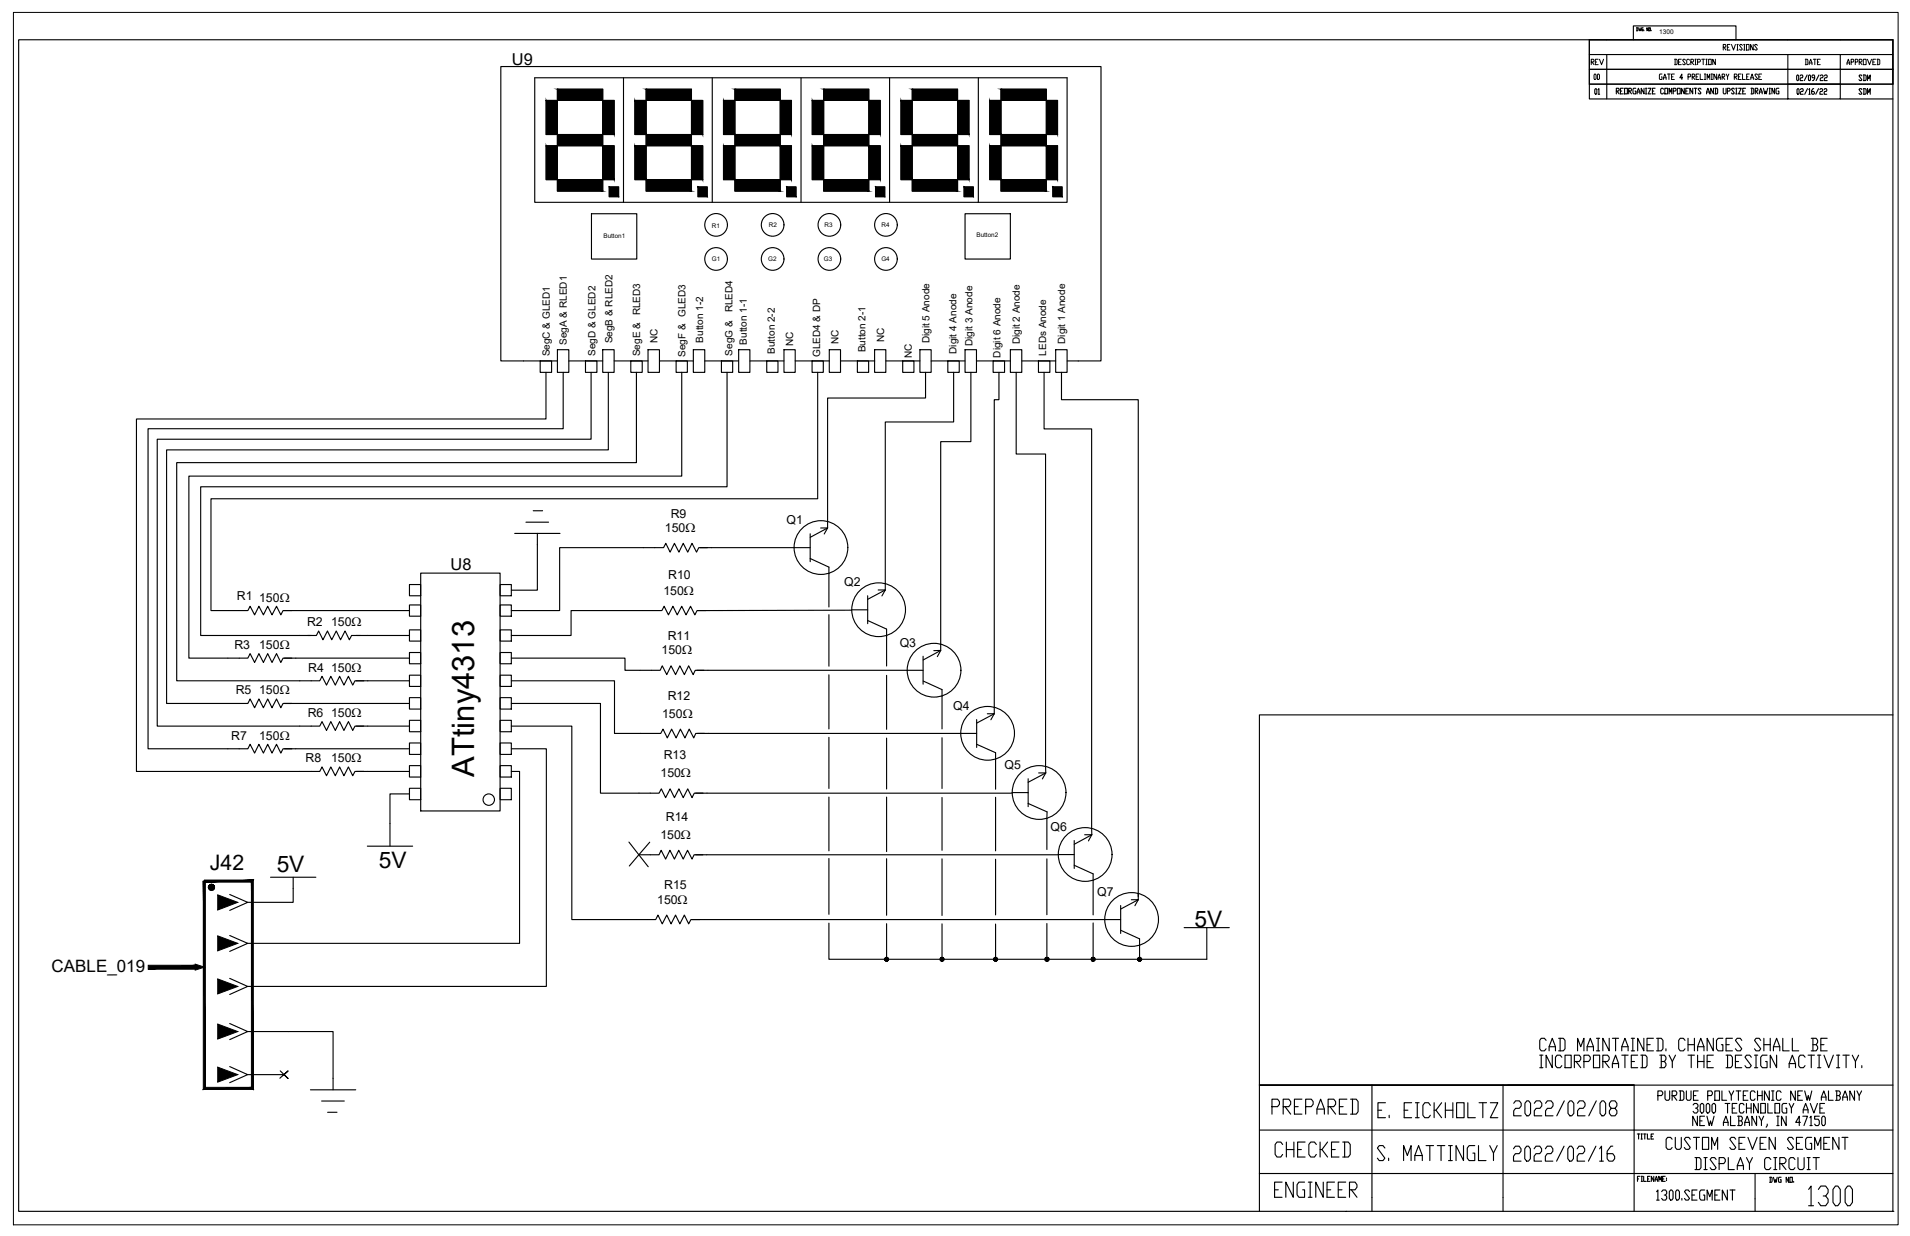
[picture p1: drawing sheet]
<svg xmlns="http://www.w3.org/2000/svg" width="432mm" height="279mm" viewBox="0 0 432 279" stroke-linecap="round" stroke-linejoin="round" font-family="sans-serif">
<!-- layer: 0 -->
<g fill="none" stroke="#000" stroke-width=".25">
<path d="M4.2 9h423.7v264.8h-423.7zM120.9 17.6h120.3v28.1h-120.3zM141 17.6v28.1M161 17.6v28.1M181.1 17.6v28.1M201.1 17.6v28.1M221.2 17.6v28.1M359.3 9v6.7h68.6M359.3 9h68.6v6.7M359.3 9h68.6v10h-68.6zM359.3 19v3.4h44.9v-3.4h11.8v3.4h-11.8M363.2 12.3h64.7"/>
<path d="M404.2 12.3v6.7M416 12.3v6.7M427.9 15.7h-68.6v3.3M427.9 15.7v3.3h-68.6M123.5 22.7h2.5v7.7h-2.5zM123.5 32.9h2.5v7.7h-2.5zM126 20.2h10.3v2.5h-10.3zM126 30.4h10.3v2.5h-10.3zM136.3 22.7h2.5v7.7h-2.5zM136.3 32.9h2.5v7.7h-2.5zM143.5 22.7h2.6v7.7h-2.6zM143.5 32.9h2.6v7.7h-2.6z"/>
<path d="M146.1 20.2h10.2v2.5h-10.2zM146.1 30.4h10.2v2.5h-10.2zM156.3 22.7h2.6v7.7h-2.6zM156.3 32.9h2.6v7.7h-2.6zM163.6 22.7h2.5v7.7h-2.5zM163.6 32.9h2.5v7.7h-2.5zM166.1 20.2h10.3v2.5h-10.3zM166.1 30.4h10.3v2.5h-10.3zM176.4 22.7h2.5v7.7h-2.5zM176.4 32.9h2.5v7.7h-2.5zM183.6 22.7h2.6v7.7h-2.6zM183.6 32.9h2.6v7.7h-2.6z"/>
<path d="M186.2 20.2h10.2v2.5h-10.2zM186.2 30.4h10.2v2.5h-10.2zM196.4 22.7h2.6v7.7h-2.6zM196.4 32.9h2.6v7.7h-2.6zM203.7 22.7h2.5v7.7h-2.5zM203.7 32.9h2.5v7.7h-2.5zM206.2 20.2h10.3v2.5h-10.3zM206.2 30.4h10.3v2.5h-10.3zM216.5 22.7h2.6v7.7h-2.6zM216.5 32.9h2.6v7.7h-2.6zM223.8 22.7h2.5v7.7h-2.5zM223.8 32.9h2.5v7.7h-2.5z"/>
<path d="M226.3 20.2h10.2v2.5h-10.2zM226.3 30.4h10.2v2.5h-10.2zM236.5 22.7h2.6v7.7h-2.6zM236.5 32.9h2.6v7.7h-2.6zM416 22.4h11.9M126 40.6h10.3v2.6h-10.3zM133.7 48.3h10.3v10.3h-10.3zM137.7 42.3h2.2v2.2h-2.2zM146.1 40.6h10.2v2.6h-10.2zM157.8 42.3h2.1v2.2h-2.1zM166.1 40.6h10.3v2.6h-10.3zM177.9 42.3h2v2.2h-2z"/>
<path d="M186.2 40.6h10.2v2.6h-10.2zM197.9 42.3h2.1v2.2h-2.1zM206.2 40.6h10.3v2.6h-10.3zM218 42.3h2v2.2h-2zM218.2 48.3h10.2v10.3h-10.2zM226.3 40.6h10.2v2.6h-10.2zM238 42.3h2.1v2.2h-2.1zM126 79.1h2.6v5.1h-2.6zM136.3 79.1h2.5v5.1h-2.5zM146.5 79.1h2.6v5.1h-2.6zM156.7 79.1h2.6v5.1h-2.6zM167 79.1h2.5v5.1h-2.5z"/>
<path d="M177.2 79.1h2.6v5.1h-2.6zM187.5 79.1h2.5v5.1h-2.5zM197.7 79.1h2.6v5.1h-2.6zM208 79.1h2.5v5.1h-2.5zM218.2 79.1h2.6v5.1h-2.6zM228.4 79.1h2.6v5.1h-2.6zM238.7 79.1h2.5v5.1h-2.5zM122.1 81.6h2.6v2.6h-2.6zM123.4 84.2v10.5h-92.6v79.7h41.5l.5-1 1 2 1-2 1 2 1-2 1 2 1-2 .9 2 .5-1h2M126 81.6h-12.8v-66.6h135.7v66.6h-7.7M127.3 84.2v12.7h-93.8v72.4h22.5l.5-1.1 1.1 2 .9-2 1 2 1-2 1 2 1-2 1 2 .5-.9h2M128.6 81.6h7.7"/>
<path d="M132.4 81.6h2.5v2.6h-2.5zM133.6 84.2v15.1h-98.1v64.8h36.8l.5-1 1 2 1-2 1 2 1-2 1 2 1-2 .9 2 .5-1h2M137.5 84.2v17.5h-99.8v57.3h18.3l.5-1 1.1 2 .9-2 1 2 1-2 1 2 1-2 1 2 .5-1h2M138.8 81.6h7.7M142.6 81.6h2.6v2.6h-2.6zM143.9 84.2v20.4h-104v49.3h32.4l.5-1 1 2 1-2 1 2 1-2 1 2 1-2 .9 2 .5-1h2M149.1 81.6h7.6M152.9 81.6h2.5v2.6h-2.5zM154.1 84.2v23.4h-111.4v41.2h13.3l.5-1 1.1 1.9 .9-1.9 1 1.9 1-1.9 1 1.9 1-1.9 1 1.9 .5-.9h2M159.3 81.6h7.7M163.1 81.6h2.5v2.6h-2.5zM164.4 84.2v25.8h-119v33.7h24.9"/>
<path d="M169.5 81.6h7.7M173.3 81.6h2.6v2.6h-2.6zM179.8 81.6h7.7M183.6 81.6h2.5v2.6h-2.5zM184.9 84.2v28.5h-137.2v25.3h8.3l.5-1 1.1 2 .9-2 1 2 1-2 1 2 1-2 1 2 .5-1h2M190 81.6h7.7M193.8 81.6h2.6v2.6h-2.6zM200.3 81.6h7.7M204.1 81.6h2.5v2.6h-2.5zM209.2 84.2v5.8h-22.1v29.4l-3.9 2.1M210.5 81.6h7.7M214.3 81.6h2.6v2.6h-2.6z"/>
<path d="M215.6 84.2v11.2h-15.5v38l-3.9 2.1M219.5 84.2v15.6h-6.8v47.2l-4 2.2M220.8 81.6h7.6M224.5 81.6h2.6v2.6h-2.6zM225.8 84.2v6.2h-1v70.9l-4 2.2M229.7 84.2v18.4h6.7v72.1l-4 2.1M231 81.6h7.7M234.8 81.6h2.5v2.6h-2.5zM236 84.2v12.8h10.8v91.7l-3.9 2.2M240 84.2v6.2h17.3v112.3M118.9 118h5.1M120.6 115.5h2.1"/>
<path d="M185.5 119.4h1.6l-.8 1.3M64.3 138h28.3M92.6 136.8h2.5v2.5h-2.5zM92.6 132.1h2.5v2.6h-2.5zM95.1 129.6h18v53.7h-18zM113.1 136.8h2.5v2.5h-2.5zM113.1 132.1h2.5v2.6h-2.5zM116.4 120.6h10.2M121.5 120.6v12.8h-5.9M158.3 123.8h24.9M159.6 138h-2l-.5 1-1-2-1 2-1-2-1 2-1-2-1 2-1-2-.5 1h-20.5v5.7h-13.5M159.9 123.8h-1.9l-.5 1-1.1-2-.9 2-1-2-1 2-1-2-1 2-1-2-.5 1h-23.5v14.2h-10.9"/>
<path d="M183.2 120.7v6.3M183.2 126.3l4.2 1.9v9M187.4 139v11.6M192.5 137.9h3.7M192.5 137.9l-34.6 .1M196.2 134.7v6.3M198.5 133.4h1.6l-.7 1.3M64.3 148.8h28.3M64.3 159h28.3M69.5 143.7h2l.5-1.1 1 2 1-2 1 2 1-2 1 2 1-2 1 2 .5-.9h2M80.5 143.7h12.1M80.5 153.9h12.1"/>
<path d="M92.6 157.7h2.5v2.6h-2.5zM92.6 152.6h2.5v2.6h-2.5zM92.6 147.5h2.5v2.5h-2.5zM92.6 142.4h2.5v2.5h-2.5zM113.1 157.7h2.5v2.6h-2.5zM113.1 152.6h2.5v2.6h-2.5zM113.1 147.5h2.5v2.5h-2.5zM113.1 142.4h2.5v2.5h-2.5zM115.6 148.8h25.7v2.7h8l.4-1 1 2 1-2 1 2 1-2 1 2 1-2 1 2 .5-1h2M115.6 153.9h23.3v11.9h10.5l.5-1 1 2 .9-2 1.1 2 .9-2 1 2 1-2 1 2 .5-1h2M115.6 159h20.1v20.3h13.3l.5-1 1 2 1-2 1 2 1-2 1 2 1-2 .9 2 .6-1h1.9M157.5 151.5h51.2"/>
<path d="M187.4 152.5v12.3M196.2 140.3l4.2 1.9v8.4M200.4 152.7v12.2M208.7 148.4v6.3M208.7 153.9l4.3 2v8.9M211.1 147.1l1.6-.1-.8 1.4M64.3 169.3h28.3M80.5 164.1h12.1M80.5 174.4h12.1M92.6 178.2h2.5v2.6h-2.5zM92.6 173.1h2.5v2.6h-2.5zM92.6 168h2.5v2.5h-2.5z"/>
<path d="M92.6 162.8h2.5v2.6h-2.5zM92.6 179.5h-4.4v11.8M113.1 178.2h2.5v2.6h-2.5zM113.1 173.1h2.5v2.6h-2.5zM113.1 168h2.5v2.5h-2.5zM113.1 162.8h2.5v2.6h-2.5zM115.6 164.1h13.7v43.8h18.9l.5-1 1 1.9 1-1.9 1 1.9 1-1.9 1 1.9 1-1.9 1 1.9 .5-.9h2M115.6 174.4h1.9v38.8h-61.5M115.6 169.3h7.9v53.7h-67.5M157.3 179.3h71.5M157.6 165.8h63.2M187.4 166.7v11.5"/>
<path d="M200.4 166.8v11.6M213 166.8v11.4M220.8 162.7v6.3M220.8 168.2l4.3 2v8.2M223.2 161.3h1.6l-.8 1.4M228.8 179.2h3.6M232.4 176v6.3M234.8 174.7h1.6l-.7 1.4M427.9 161.6h-143.2v112.2M61.2 198.3h10.2M66.3 198.3v5.7h-10.3M83 191.3h10.3"/>
<path d="M142.2 190.3l4.3 5.6M144.4 193.2h4.6l.5-1 1 2 1-2 1 2 .9-2 1.1 2 .9-2 1 2 .5-1h2M146.9 190.4l-4.6 5.4M157.3 193.2h81.9M187.4 180.2v12.1M187.4 194.1v12.6M200.4 180.2v12.3M200.4 194.1v12.8M213 180.3v11.9M213 194.2v12.7M225.1 180.2v12.1M225.1 194.2v12.6"/>
<path d="M232.4 181.6l4.3 1.9v8.5M236.7 194.2v12.6M239.2 193.2h3.7M242.9 190v6.3M242.9 195.6l4.2 1.9v9.3M245.2 188.7h1.6l-.7 1.4M51.9 211.5l4.1 1.7-4.1 1.9M51.9 202.2l4.1 1.8-4.1 1.8M156.5 207.9h96.9M187.4 208.7v8.1h70.2M200.4 208.8v8M213 208.8v8"/>
<path d="M225.1 208.9v7.9M236.7 208.8v8M247.1 208.6v8.2M253.4 204.7v6.3M255.8 203.4h1.5l-.7 1.3M257.3 201.9v1.5l-3.9 2.1M267.7 209.7h10.2M272.8 209.7v7.1h-15.2v-4.6l-4.2-1.9M51.9 231.4l4.1 1.8-4.1 1.8M51.9 221.2l4.1 1.8-4.1 1.8M56 233.2h19.3v13.2M51.9 241.1l4.1 1.8-4.1 1.8"/>
<path d="M56 242.9h8.2l.9-.8-1.8 1.6M63.4 242.1l1.7 1.7-.9-.9M70.2 246.4h10.2M72.7 248.9h5.1M74.1 251.4h2.1M340.9 245.3h87M310.2 270.7v3.1M339.8 270.7v3.1M396.8 271v2.8M427.9 273.8h.1"/>
<circle cx="161.9" cy="50.8" r="2.56"/>
<circle cx="161.9" cy="58.5" r="2.56"/>
<circle cx="174.7" cy="50.8" r="2.56"/>
<circle cx="174.7" cy="58.5" r="2.56"/>
<circle cx="187.5" cy="50.8" r="2.56"/>
<circle cx="187.5" cy="58.5" r="2.56"/>
<circle cx="200.3" cy="50.8" r="2.56"/>
<circle cx="200.3" cy="58.5" r="2.56"/>
<circle cx="185.6" cy="123.8" r="6.1"/>
<circle cx="198.6" cy="137.8" r="6.1"/>
<circle cx="211.2" cy="151.5" r="6.1"/>
<circle cx="223.3" cy="165.8" r="6.1"/>
<circle cx="234.9" cy="179.1" r="6.1"/>
<circle cx="110.5" cy="180.8" r="1.29"/>
<circle cx="245.3" cy="193.2" r="6.1"/>
<circle cx="255.8" cy="207.8" r="6.1"/>
</g>
<!-- layer: SLD-0 -->
<g fill="none" stroke="#000" stroke-width=".25">
<path d="M367 20h-.7v1.2h.7M367.3 20h.6v1.2h-.6zM369.3 9v-3.1h23.2v3.1M369.8 20h-.5l-.1 .2 .1 1h.5v-.6h-.2M370 6.3l.3 .1v.4l-.3 .2M370.1 6.3v.7M370.5 6.3l.2 .7v-.4l.1 .4 .2-.7M371.5 6.3l-.4 .1 .1 .6h.3l-.1-.4M371.6 6.8v.2M371.7 20v1.2l-.7-1.2v1.2M372 20h.3M372.1 20v1.2"/>
<path d="M372.6 20h.6l-.6 1.2h.6M372.6 6.3v.7l-.3-.7v.7M372.8 6.3h.3v.7h-.3zM373.3 6.8v.2M374.2 20h-.6v1.2h.6M376.4 20h.6v1.2h-.6zM379.2 20h.6v1.2h-.6zM380.8 20v1.2l-.7-1.2v1.2M381.7 20h-.6v1.2h.6M382.7 20v1.2l-.7-1.2v1.2M383 20h.6M383.3 20v1.2"/>
<path d="M387.4 20v1.2l-.7-1.2v1.2M387.7 20h.5l.1 .2v.8l-.1 .2h-.5M387.8 20v1.2M389.6 20v1l.1 .2h.3l.2-.2v-1M392.4 20h.3M392.5 20v1.2M393.1 20h.5l-.5 1.2h.5M394.6 20h-.6v1.2h.6M395.8 20h.5l.2 .2v.8l-.2 .2h-.5M396 20v1.2M398.7 20l.3 1.2 .1-.6 .2 .6 .3-1.2M400 20h.2"/>
<path d="M400.1 20v1.2M401.2 20v1.2l-.6-1.2v1.2M402.2 20h-.5l-.2 .2v.8l.2 .2h.5v-.6h-.2M406.3 16.9l.3 .3v.8l-.1 .2-.3-.2v-.8zM407 17.2l.1-.3h.3l.2 .3-.2 .4h-.3l-.1 .2v.4h.6M408.5 16.9l-.6 1.3M409 16.9l.3 .3-.1 1-.4-.2v-.8zM410.2 17.6h-.4l-.2-.2 .2-.5h.3l.1 .3v.6l-.3 .4h-.1M411.2 16.9l-.6 1.3M411.5 17.2l.2-.3h.3l.1 .3-.1 .4h-.3l-.2 .2v.4h.6M412.4 17.2l.2-.3h.3l.2 .3-.2 .4h-.3l-.2 .2v.4h.7M365.4 20.6h.5l.1-.2-.1-.4h-.5v1.2"/>
<path d="M365.5 20.6l.5 .6M366.3 20.6h.3M368.2 20.6h.5l.1-.2-.1-.4h-.5v1.2M368.4 20.6l.4 .6M370.1 21.2l.3-1.2 .3 1.2M370.1 20.8h.6M372 21.2h.3M373.6 20.6h.3M376.1 20.2l-.2-.2h-.3l-.2 .2v.8l.2 .2h.3l.2-.2M377.3 21.2v-1.2l.3 .8 .3-.8v1.2M378.3 20.6h.4l.2-.2-.2-.4h-.4v1.2M381.1 20.6h.3"/>
<path d="M384.5 20.2l-.1-.2h-.3l-.2 .2 .6 .8-.1 .2h-.3l-.2-.2M385.8 21.2l.3-1.2 .3 1.2M385.8 20.8h.6M390.5 20.6h.5l.1-.2-.1-.4h-.5v1.2M392.1 20.2l-.1-.2h-.4l-.2 .2 .7 .8-.1 .2h-.4l-.2-.2M392.4 21.2h.3M394 20.6h.3M396.8 20.6h.5l.1-.2-.1-.4h-.5v1.2M396.9 20.6l.5 .6M397.7 21.2l.3-1.2 .4 1.2M397.7 20.8h.7M400 21.2h.2"/>
<path d="M406.4 20l.3 .2v.9l-.1 .2-.3-.2v-.9zM407 20.2l.2-.2h.3l.2 .2-.2 .5h-.3l-.2 .2v.4h.7M408.6 20l-.6 1.3M408.9 20.2l.2-.2v1.3M408.9 21.3h.3M410 20h-.1l-.3 .5v.6l.1 .2h.3l.2-.4-.2-.2h-.4M411.1 20l-.6 1.3M411.4 20.2l.2-.2h.3l.2 .2-.2 .5h-.3l-.2 .2v.4h.7M412.4 20.2l.1-.2h.4l.1 .2-.1 .5h-.4l-.1 .2v.4h.6M420.9 20.2l-.1-.2h-.4l-.1 .2 .6 .9-.1 .2h-.4l-.1-.2M421.2 20h.5l.2 .2v.9l-.2 .2h-.5M421.4 20v1.3"/>
<path d="M422.2 21.3v-1.3l.3 .9 .3-.9v1.3M348.1 238.5h.7M348.4 238.5v2.9M349.5 235.2l-.3-.5h-.8l-.3 .5v1.9l.3 .4h.8l.3-.4M350.2 237.5v-.9l.7-1.9 .7 1.9v.9M350.2 236.6h1.4M350.9 238.5v2.9l-1.4-2.9v2.9M352.4 234.7h1l.4 .5v1.9l-.4 .4h-1M352.7 234.7v2.8M353.1 239l-.4-.5h-.7l-.4 .5v1.9l.4 .5h.7l.4-.5M353.8 238.5h1.4v2.9h-1.4zM355.9 240h1.1l.4-.5v-.5l-.4-.5h-1.1v2.9"/>
<path d="M356.3 240l1.1 1.4M356.6 237.5v-2.8l.8 1.9 .7-1.9v2.8M358.1 240h1l.4-.5v-.5l-.4-.5h-1v2.9M358.8 237.5v-.9l.7-1.9 .7 1.9v.9M358.8 236.6h1.4M360.2 238.5h1.4v2.9h-1.4zM360.9 234.7h.7M360.9 237.5h.7M361.3 234.7v2.8M362.4 240h1l.4-.5v-.5l-.4-.5h-1v2.9M362.7 240l1.1 1.4M363.8 234.7v2.8l-1.4-2.8v2.8"/>
<path d="M364.5 234.7h1.4M365.2 234.7v2.8M366.6 237.5v-.9l.8-1.9 .7 1.9v.9M366.6 236.6h1.5M366.6 238.5h1.5M367.4 238.5v2.9M368.8 234.7h.7M368.8 237.5h.7M368.8 240h.7M369.1 234.7v2.8M370.2 238.5h-1.4v2.9h1.4M371 238.5h1l.3 .5v1.9l-.3 .5h-1"/>
<path d="M371.3 238.5v2.9M371.6 234.7v2.8l-1.4-2.8v2.8M372.3 236.1h.8M373.8 234.7h-1.5v2.8h1.5M374.5 234.7h1.1l.3 .5v1.9l-.3 .4h-1.1M374.8 234.7v2.8M375.2 238.5h1.1l.3 .5v.5l-.3 .5M375.6 240h.7l.3 .4v.5l-.3 .5h-1.1M375.6 238.5v2.9M376.6 237.1v.4M377.3 238.5l.8 1.5v1.4M378.8 238.5l-.7 1.5"/>
<path d="M380.9 235.2l-.3-.5h-.8l-.3 .5v1.9l.3 .4h.8l.3-.4M381.6 236.1h1.5M381.6 234.7v2.8M381.6 238.5h1.5M382.3 238.5v2.9M383.1 234.7v2.8M383.8 237.5v-.9l.7-1.9 .7 1.9v.9M383.8 236.6h1.4M383.8 240h1.4M383.8 238.5v2.9M385.2 238.5v2.9M385.9 240h.8"/>
<path d="M387.3 234.7v2.8l-1.4-2.8v2.8M387.3 238.5h-1.4v2.9h1.4M389.5 234.7h-1.1l-.3 .5v1.9l.3 .4h1.1v-1.4h-.3M390.2 238.5h1.1l.4 .5v1.9l-.4 .5h-1.1M390.2 236.1h.7M390.6 238.5v2.9M391.7 234.7h-1.5v2.8h1.5M392.3 240h.8M393.8 235.2l-.4-.5h-.7l-.4 .5 1.5 1.9-.4 .4h-.7l-.4-.4M393.8 238.5h-1.5v2.9h1.5M395.9 239l-.4-.5h-.7l-.3 .5 1.4 1.9-.4 .5h-.7l-.3-.5M396.6 238.5h.8"/>
<path d="M397 238.5v2.9M398 235.2l-.3-.5h-.7l-.4 .5 1.4 1.9-.3 .4h-.7l-.4-.4M398.8 236.1h1.4M398.8 234.7v2.8M399.5 238.5h-1.1l-.4 .5v1.9l.4 .5h1.1v-1.4h-.4M400.2 234.7v2.8M400.9 237.5v-.9l.7-1.9 .8 1.9v.9M400.9 236.6h1.5M401.6 238.5v2.9l-1.4-2.9v2.9M403 234.7v2.8h1.5M405.2 234.7v2.8h1.4M408.1 239l-.4-.5h-.7l-.4 .5v1.9l.4 .5h.7l.4-.5"/>
<path d="M408.8 238.5h1.4M409.5 234.7h1.1l.3 .5v.4l-.3 .5M409.5 238.5v2.9M409.9 236.1h.7l.3 .5v.5l-.3 .4h-1.1M409.9 234.7v2.8M410.9 238.5h.7M411.3 238.5v2.9M411.6 236.1h.8M412.4 238.5l1 2.9 1.1-2.9M413.1 234.7h-1.5v2.8h1.5M415.2 238.5h.7M415.6 238.5v2.9"/>
<path d="M416.6 238.5h1.5M417.4 238.5v2.9M418.7 238.5l.8 1.5v1.4M420.2 238.5l-.7 1.5M284.7 255.5h143.2M310.2 245.3v25.4M311.5 251h.9M313.2 249.3h-1.7v3.4h1.7M314.1 252.1v.6M317.4 251h.9M319.1 249.3h-1.7v3.4h1.7M320 252.7h.8"/>
<path d="M320 249.3h.8M320.4 249.3v3.4M323.4 249.9l-.5-.6h-.8l-.4 .6v2.2l.4 .6h.8l.5-.6M324.2 249.3v3.4M324.6 251l1.3 1.7M325.9 249.3l-1.3 1.7h-.4M326.8 251h1.7M326.8 249.3v3.4M328.5 249.3v3.4M329.3 249.3h1.7v3.4h-1.7zM331.8 249.3v3.4h1.7M334.4 249.3h1.7"/>
<path d="M335.2 249.3v3.4M336.9 249.3h1.7l-1.7 3.4h1.7M339.8 245.3v25.4M342.2 259.7l.4-.6h.8l.5 .6v.5l-.5 .6h-.8l-.4 .6v1.1h1.7M345.1 259.1h.5l.4 .6v2.2l-.4 .6h-.5l-.4-.6v-2.2zM346.8 259.7l.4-.6h.9l.4 .6v.5l-.4 .6h-.9l-.4 .6v1.1h1.7M348.1 241.4h.7M349.4 259.7l.4-.6h.8l.5 .6v.5l-.5 .6h-.8l-.4 .6v1.1h1.7M353.6 259.1l-1.7 3.4M354.9 259.1h.4l.4 .6v2.2l-.4 .6h-.4l-.5-.6v-2.2zM356.6 259.7l.4-.6h.8l.5 .6v.5l-.5 .6h-.8l-.4 .6v1.1h1.7M360.8 259.1l-1.7 3.4"/>
<path d="M361.6 259.7l.5-.6v3.4M364.5 241.4v-1l.7-1.9 .7 1.9v1M364.5 240.4h1.4M364.6 259.1h-.4l-.9 1.1v1.7l.5 .6h.8l.4-.6v-.5l-.4-.6h-1.3M369.4 245.3h-84.7h84.7M369.4 245.3v28.5M370.1 256.3h.6M370.4 256.3v1.2M371 256.3h.3M371 257.5h.3M371.1 256.3v1.2M371.6 256.3h.5"/>
<path d="M371.8 256.3v1.2M372.4 256.3v1.2h.6M373.3 256.9h.3M373.8 256.3h-.5v1.2h.5M374.8 247.7h.8l.3-.4v-.4l-.3-.3h-.8v2.1M376.4 246.6v1.8l.3 .3h.5l.3-.3v-1.8M378 247.7h.8l.3-.4v-.4l-.3-.3h-.8v2.1M378 257.5l-.3-.4h-.7l-.3 .4v1.9l.3 .4h.7l.3-.4M378.3 247.7l.8 1M378.7 257.1v2.3l.4 .4h.7l.3-.4v-2.3M379.6 246.6h.8l.3 .3v1.5l-.3 .3h-.8M379.9 246.6v2.1"/>
<path d="M381.2 246.6v1.8l.3 .3h.5l.3-.3v-1.8M382.1 257.5l-.3-.4h-.7l-.3 .4 1.3 1.9-.3 .4h-.7l-.3-.4M382.8 249.8l.3-.4h.5l.3 .4v.4l-.3 .3h-.3M382.8 247.7h.6M382.8 257.1h1.4M383.5 257.1v2.7M383.6 250.5l.3 .4v.3l-.3 .4h-.5l-.3-.4M383.7 252.3v2.1l-1-2.1v2.1M383.9 246.6h-1.1v2.1h1.1M384.3 253.4h.5M384.7 249.4h.2l.3 .4v1.4l-.3 .4h-.2l-.3-.4v-1.4zM384.9 257.1h1.4v2.7h-1.4z"/>
<path d="M385.3 252.3h-1v2.1h1M385.9 252.3l.5 2.1 .3-1 .3 1 .5-2.1M386 249.4h.2l.3 .4v1.4l-.3 .4h-.2l-.3-.4v-1.4zM386.1 247.7h.8l.2-.4v-.4l-.2-.3h-.8v2.1M387 259.8v-2.7l.6 1.8 .7-1.8v2.7M387.3 249.4h.3l.2 .4v1.4l-.2 .4h-.3l-.3-.4v-1.4zM387.7 246.6h1v2.1h-1zM389.3 246.6v2.1h1M389.6 254.4v-.7l.6-1.4 .5 1.4v.7M389.6 253.7h1.1M390 249.4h1.1M390.6 249.4v2.2"/>
<path d="M390.9 246.6l.5 1.1v1M391.2 252.3v2.1h1.1M391.6 250.5h.6M392 246.6l-.6 1.1M392.4 257.5l-.3-.4h-.7l-.3 .4 1.3 1.9-.3 .4h-.7l-.3-.4M392.5 246.6h1.1M392.7 249.4h-1.1v2.2h1.1M392.8 252.3h.8l.3 .4-.3 .7M393 246.6v2.1M393.1 253.4h.5l.3 .3v.4l-.3 .3h-.8M393.1 252.3v2.1M393.1 258.5h.7"/>
<path d="M394.1 247.7h.5M394.3 249.8l-.3-.4h-.5l-.3 .4v1.4l.3 .4h.5l.3-.4M394.4 254.4v-.7l.6-1.4 .5 1.4v.7M394.4 253.7h1.1M394.5 257.1h-1.4v2.7h1.4M394.8 250.5h1.1M394.8 249.4v2.2M395.2 246.6h-1.1v2.1h1.1M395.2 257.1l1 2.7 1-2.7M395.9 249.4v2.2M396.6 241.4h.8M396.8 246.9l-.3-.3h-.5l-.3 .3v1.5l.3 .3h.5l.3-.3"/>
<path d="M397.1 252.3v2.1l-1-2.1v2.1M397.3 247.7h1.1M397.3 246.6v2.1M397.5 249.4v2.2l-1.1-2.2v2.2M397.7 252.3l.5 1.1v1M397.9 258.5h.7M398 249.4h1.1v2.2h-1.1zM398.4 246.6v2.1M398.7 252.3l-.5 1.1M399.3 257.1h-1.4v2.7h1.4M399.5 254.1l-.2 .7M399.7 249.4v2.2h1"/>
<path d="M400 246.6v2.1l-1.1-2.1v2.1M400.5 248.7h.6M400.5 246.6h.6M400.8 246.6v2.1M401.3 249.4h1v2.2h-1zM401.3 257.1v2.7l-1.3-2.7v2.7M401.7 254.4h.5M401.7 252.3h.5M401.9 252.3v2.1M402.7 246.9l-.3-.3h-.5l-.3 .3v1.5l.3 .3h.5l.3-.3M403.8 252.3v2.1l-1.1-2.1v2.1M403.9 249.4h-.8l-.2 .4v1.4l.2 .4h.8v-1.1h-.2"/>
<path d="M404.5 241.4v-1l.7-1.9 .7 1.9v1M404.5 249.4l.5 1.1v1.1M404.5 240.4h1.4M405.5 257.5l-.4-.4h-.7l-.3 .4 1.4 1.9-.4 .4h-.7l-.3-.4M405.5 249.4l-.5 1.1M405.9 246.6v2.1l-1.1-2.1v2.1M406.1 258.5h.7M406.4 247.7h.5M407 253.7h-1l.8-1.4v2.1M407.5 246.6h-1.1v2.1h1.1M407.5 257.1h-1.4v2.7h1.4M407.6 252.3h1l-.8 2.1"/>
<path d="M407.7 251.6v-.7l.5-1.5 .6 1.5v.7M407.7 250.9h1.1M408 246.6l.5 2.1 .3-1 .3 1 .5-2.1M409.2 252.7l.2-.4v2.1M409.2 254.4h.5M409.3 249.4l.8 2.2 .8-2.2M409.6 257.1h-1.1l-.3 .4v1.9l.3 .4h1.1v-1.3h-.4M410.2 259.8v-2.7l.8 1.8 .6-1.8v2.7M410.9 241.4h.7M411.3 252.3h-1.1v.7h.8l.3 .4v.7l-.3 .3h-.5l-.3-.3M411.4 250.5h.6M411.8 248.7v-.7l.5-1.4 .5 1.4v.7"/>
<path d="M411.8 248h1M412.1 252.3h.3l.3 .4v1.4l-.3 .3h-.3l-.3-.3v-1.4zM412.3 258.5h.7M412.5 249.4h-1.1v2.2h1.1M413.4 246.6v2.1h1M413.7 257.1h-1.4v2.7h1.4M415 246.6h.8l.2 .3-.2 .8M415.2 241.4h.7M415.2 247.7h.6l.2 .3v.4l-.2 .3h-.8M415.2 246.6v2.1M415.7 257.1v2.7l-1.4-2.7v2.7M416.4 257.1h1.4"/>
<path d="M416.6 248.7v-.7l.5-1.4 .5 1.4v.7M416.6 248h1M417.1 257.1v2.7M419.3 246.6v2.1l-1.1-2.1v2.1M419.8 246.6l.5 1.1v1M420.9 246.6l-.6 1.1M420.9 240.9v.5M284.7 265.3h143.2M361.6 262.5h.9M370.2 266.5h.2M370.7 265.9h-.5v1.2M371 265.9h.3"/>
<path d="M371 267.1h.3M371.2 265.9v1.2M371.6 265.9v1.2h.6M372.5 266.5h.2M373 265.9h-.5v1.2h.5M373.9 265.9v1.2l-.6-1.2v1.2M374.2 267.1l.3-1.2 .2 1.2M374.2 266.7h.5M374.5 269.4l.3-.4v2.3M374.5 271.3h.6M375 267.1v-1.2l.3 .8 .3-.8v1.2M375.7 269.4l.2-.4h.6l.3 .4v.4l-.3 .3h-.3"/>
<path d="M375.9 266.5h.3M376.5 265.9h-.6v1.2h.6M376.5 270.1l.3 .4v.4l-.3 .4h-.6l-.2-.4M376.8 266.3v.2M376.8 266.7v.2M377.7 269h.2l.3 .4v1.5l-.3 .4h-.2l-.3-.4v-1.5zM379.1 269h.3l.3 .4v1.5l-.3 .4h-.3l-.3-.4v-1.5zM380.2 270.9v.4M382 269.4l-.3-.4h-.6l-.3 .4 1.2 1.5-.3 .4h-.6l-.3-.4M382.5 270.1h.6M383.2 261.7h1l.3 .4v1.9l-.3 .4h-1M383.5 261.7v2.7"/>
<path d="M383.7 269h-1.2v2.3h1.2M385.2 261.7h.7M385.2 264.4h.7M385.4 269h-.9l-.3 .4v1.5l.3 .4h.9v-1.2h-.3M385.6 261.7v2.7M385.9 271.3v-2.3l.6 1.5 .6-1.5v2.3M387.7 270.1h.5M388 262.1l-.4-.4h-.6l-.4 .4 1.4 1.9-.4 .4h-.6l-.4-.4M388.6 263h1.1l.3-.4v-.5l-.3-.4h-1.1v2.7M388.8 269h-1.1v2.3h1.1M390.5 269v2.3l-1.1-2.3v2.3M390.7 261.7v2.7h1.4"/>
<path d="M391.1 269h1.1M391.7 269v2.3M392.8 264.4v-.9l.7-1.8 .7 1.8v.9M392.8 263.5h1.4M394.8 261.7l.7 1.3v1.4M396.2 261.7l-.7 1.3M396.8 265.3v5.7M400.1 266.1h.4l.1 .2v.8l-.1 .2h-.4M400.2 266.1v1.2M400.3 262.1l-.3-.4h-.7l-.4 .4v1.9l.4 .4h.7l.3-.4M400.9 266.1l.3 1.2 .1-.6 .2 .6 .3-1.2M401 261.7h.7"/>
<path d="M401 264.4h.7M401.3 261.7v2.7M402.4 263h1l.4-.4v-.5l-.4-.4h-1v2.7M402.7 266.1h-.5l-.1 .2 .1 1h.5v-.6h-.2M402.7 263l1.1 1.4M404.4 266.1v1.2l-.6-1.2v1.2M404.7 266.1h.5v1.2h-.5zM405.5 267.1v.2M405.8 262.1l-.3-.4h-.7l-.4 .4v1.9l.4 .4h.7l.3-.4M406.5 261.7v2.3l.3 .4h.7l.4-.4v-2.3M408.5 261.7h.7M408.5 264.4h.7"/>
<path d="M408.9 268.9l.5-.8v4.5M408.9 261.7v2.7M408.9 272.6h1.1M409.9 261.7h1.4M410.6 261.7v2.7M411.1 268.9l.5-.8h1.1l.6 .8v.7l-.6 .8h-.5M412.7 270.4l.6 .7v.7l-.6 .8h-1.1l-.5-.8M414.9 268.1h.6l.5 .8v2.9l-.5 .8h-.6l-.5-.8v-2.9zM417.7 268.1h.5l.6 .8v2.9l-.6 .8h-.5l-.6-.8v-2.9z"/>
</g>
<!-- layer: 0 -->
<g fill="none" stroke="#000" stroke-width=".23">
<path d="M3 2.8h426.1v274.1h-426.1zM375.7 16.7h-.4l-.2 .2 .2 1.1h.4v-.6h-.1M376.1 18l.3-1.3 .3 1.3M376.1 17.6h.6M377 16.7h.6M377.3 16.7v1.3M377.9 17.4h.3M378.5 16.7h-.6v1.3h.6M378.6 13.4h.4l.2 .2v.8l-.2 .2h-.4M378.7 13.4v1.2M379.5 14h.3M380.1 13.4h-.6v1.2h.6"/>
<path d="M380.4 17.6h-.6l.4-.9v1.3M381 13.6l-.1-.2h-.3l-.2 .2 .6 .8-.1 .2-.5-.2M381.6 17.4h.5l.1-.2-.1-.5h-.5v1.3M382 13.6l-.2-.2h-.3l-.2 .2v.8l.2 .2 .5-.2M382.3 14h.4l.2-.2-.2-.4h-.4v1.2M382.4 14l.5 .6M382.6 17.4h.4l.1-.2-.1-.5h-.4v1.3M382.7 17.4l.4 .6M383.2 14.6h.3M383.2 13.4h.3M383.3 13.4v1.2M383.4 17.4h.4"/>
<path d="M383.8 14h.4l.2-.2-.2-.4h-.4v1.2M384.1 16.7h-.7v1.3h.7M384.4 16.7v1.3h.6M384.7 13.4h.6M385 13.4v1.2M385.3 16.7h.3M385.3 18h.3M385.5 16.7v1.3M385.6 14.6h.3M385.6 13.4h.3M385.8 13.4v1.2M385.9 18v-1.3l.3 .9 .3-.9v1.3"/>
<path d="M386.3 13.4h.6v1.2h-.6zM386.8 16.7h.4M386.8 18h.4M387 16.7v1.3M387.8 13.4v1.2l-.6-1.2v1.2M388.1 16.7v1.3l-.6-1.3v1.3M388.4 18l.3-1.3 .3 1.3M388.4 17.6h.6M389.3 17.4h.5l.1-.2-.1-.5h-.5v1.3M389.5 17.4l.4 .6M389.6 10.7h.4l.2-.2-.2-.5h-.4v1.3M389.7 10.7l.5 .6"/>
<path d="M390.3 16.7l.3 .7v.6M390.5 10.7h.3M390.8 16.7l-.2 .7M391.1 10h-.6v1.3h.6M391.4 10l.5 1.3 .4-1.3M392.1 17.4h.4l.2-.2-.2-.5h-.4v1.3M392.2 17.4l.5 .6M392.7 11.3h.3M392.7 10h.3M392.8 10v1.3M393 17.4h.3M393.6 16.7h-.6v1.3h.6"/>
<path d="M393.9 10.3l-.2-.3h-.3l-.1 .3 .6 .8-.2 .2h-.3l-.1-.2M393.9 16.7v1.3h.7M394.2 11.3h.3M394.2 10h.3M394.4 10v1.3M394.8 10h.6v1.3h-.6zM394.9 17.4h.3M395.5 16.7h-.6v1.3h.6M395.8 18l.3-1.3 .3 1.3M395.8 17.6h.6M396.4 10v1.3l-.6-1.3v1.3M397.3 10.3l-.2-.3h-.3l-.2 .3 .7 .8-.2 .2h-.3l-.2-.2"/>
<path d="M397.3 16.9l-.1-.2h-.3l-.2 .2 .6 .9-.1 .2h-.3l-.2-.2M397.6 17.4h.4M398.3 16.7h-.7v1.3h.7M408.1 13.4h.5l.1 .2v.8l-.1 .2h-.5M408.2 13.4v1.2M409 14.6l.3-1.2 .3 1.2M409 14.2h.6M409.9 13.4h.7M410.3 13.4v1.2M410.9 14h.3M411.5 13.4h-.6v1.2h.6M417.6 14.6l.3-1.2 .3 1.2"/>
<path d="M417.6 14.2h.6M418.5 14h.5l.1-.2-.1-.4h-.5v1.2M419.4 14h.4l.2-.2-.2-.4h-.4v1.2M420.3 14h.5l.1-.2-.1-.4h-.5v1.2M420.5 14l.4 .6M421.2 13.4h.7v1.2h-.7zM422.2 13.4l.4 1.2 .5-1.2M423.4 14h.3M424 13.4h-.6v1.2h.6M424.3 13.4h.5l.2 .2v.8l-.2 .2h-.5M424.5 13.4v1.2"/>
</g>
<g fill="#000" stroke="#000" stroke-width=".23">
<path d="M44.1 217.9l2.1 .7-2.1 .7zM49.2 211.6l4.5 1.6-4.5 1.7zM49.2 202.3l4.5 1.7-4.5 1.7zM49.2 231.5l4.5 1.7-4.5 1.7zM49.2 221.3l4.5 1.7-4.5 1.7zM49.2 241.2l4.5 1.7-4.5 1.7z"/>
<path d="M123.5 22.7l2.5 7.7v-7.7zM123.5 22.7l2.5 7.7h-2.5z"/>
<path d="M123.5 32.9l2.5 7.7v-7.7zM123.5 32.9l2.5 7.7h-2.5z"/>
<path d="M126 20.2l10.3 2.5v-2.5zM126 20.2l10.3 2.5h-10.3z"/>
<path d="M126 30.4l10.3 2.5v-2.5zM126 30.4l10.3 2.5h-10.3z"/>
<path d="M136.3 22.7l2.5 7.7v-7.7zM136.3 22.7l2.5 7.7h-2.5z"/>
<path d="M136.3 32.9l2.5 7.7v-7.7zM136.3 32.9l2.5 7.7h-2.5z"/>
<path d="M143.5 22.7l2.6 7.7v-7.7zM143.5 22.7l2.6 7.7h-2.6z"/>
<path d="M143.5 32.9l2.6 7.7v-7.7zM143.5 32.9l2.6 7.7h-2.6z"/>
<path d="M146.1 20.2l10.2 2.5v-2.5zM146.1 20.2l10.2 2.5h-10.2z"/>
<path d="M146.1 30.4l10.2 2.5v-2.5zM146.1 30.4l10.2 2.5h-10.2z"/>
<path d="M156.3 22.7l2.6 7.7v-7.7zM156.3 22.7l2.6 7.7h-2.6z"/>
<path d="M156.3 32.9l2.6 7.7v-7.7zM156.3 32.9l2.6 7.7h-2.6z"/>
<path d="M163.6 22.7l2.5 7.7v-7.7zM163.6 22.7l2.5 7.7h-2.5z"/>
<path d="M163.6 32.9l2.5 7.7v-7.7zM163.6 32.9l2.5 7.7h-2.5z"/>
<path d="M166.1 20.2l10.3 2.5v-2.5zM166.1 20.2l10.3 2.5h-10.3z"/>
<path d="M166.1 30.4l10.3 2.5v-2.5zM166.1 30.4l10.3 2.5h-10.3z"/>
<path d="M176.4 22.7l2.5 7.7v-7.7zM176.4 22.7l2.5 7.7h-2.5z"/>
<path d="M176.4 32.9l2.5 7.7v-7.7zM176.4 32.9l2.5 7.7h-2.5z"/>
<path d="M183.6 22.7l2.6 7.7v-7.7zM183.6 22.7l2.6 7.7h-2.6z"/>
<path d="M183.6 32.9l2.6 7.7v-7.7zM183.6 32.9l2.6 7.7h-2.6z"/>
<path d="M186.2 20.2l10.2 2.5v-2.5zM186.2 20.2l10.2 2.5h-10.2z"/>
<path d="M186.2 30.4l10.2 2.5v-2.5zM186.2 30.4l10.2 2.5h-10.2z"/>
<path d="M196.4 22.7l2.6 7.7v-7.7zM196.4 22.7l2.6 7.7h-2.6z"/>
<path d="M196.4 32.9l2.6 7.7v-7.7zM196.4 32.9l2.6 7.7h-2.6z"/>
<path d="M203.7 22.7l2.5 7.7v-7.7zM203.7 22.7l2.5 7.7h-2.5z"/>
<path d="M203.7 32.9l2.5 7.7v-7.7zM203.7 32.9l2.5 7.7h-2.5z"/>
<path d="M206.2 20.2l10.3 2.5v-2.5zM206.2 20.2l10.3 2.5h-10.3z"/>
<path d="M206.2 30.4l10.3 2.5v-2.5zM206.2 30.4l10.3 2.5h-10.3z"/>
<path d="M216.5 22.7l2.6 7.7v-7.7zM216.5 22.7l2.6 7.7h-2.6z"/>
<path d="M216.5 32.9l2.6 7.7v-7.7zM216.5 32.9l2.6 7.7h-2.6z"/>
<path d="M223.8 22.7l2.5 7.7v-7.7zM223.8 22.7l2.5 7.7h-2.5z"/>
<path d="M223.8 32.9l2.5 7.7v-7.7zM223.8 32.9l2.5 7.7h-2.5z"/>
<path d="M226.3 20.2l10.2 2.5v-2.5zM226.3 20.2l10.2 2.5h-10.2z"/>
<path d="M226.3 30.4l10.2 2.5v-2.5zM226.3 30.4l10.2 2.5h-10.2z"/>
<path d="M236.5 22.7l2.6 7.7v-7.7zM236.5 22.7l2.6 7.7h-2.6z"/>
<path d="M236.5 32.9l2.6 7.7v-7.7zM236.5 32.9l2.6 7.7h-2.6z"/>
<path d="M126 40.6l10.3 2.6v-2.6zM126 40.6l10.3 2.6h-10.3z"/>
<path d="M137.7 42.3l2.2 2.2v-2.2zM137.7 42.3l2.2 2.2h-2.2z"/>
<path d="M146.1 40.6l10.2 2.6v-2.6zM146.1 40.6l10.2 2.6h-10.2z"/>
<path d="M157.8 42.3l2.1 2.2v-2.2zM157.8 42.3l2.1 2.2h-2.1z"/>
<path d="M166.1 40.6l10.3 2.6v-2.6zM166.1 40.6l10.3 2.6h-10.3z"/>
<path d="M177.9 42.3l2 2.2v-2.2zM177.9 42.3l2 2.2h-2z"/>
<path d="M186.2 40.6l10.2 2.6v-2.6zM186.2 40.6l10.2 2.6h-10.2z"/>
<path d="M197.9 42.3l2.1 2.2v-2.2zM197.9 42.3l2.1 2.2h-2.1z"/>
<path d="M206.2 40.6l10.3 2.6v-2.6zM206.2 40.6l10.3 2.6h-10.3z"/>
<path d="M218 42.3l2 2.2v-2.2zM218 42.3l2 2.2h-2z"/>
<path d="M226.3 40.6l10.2 2.6v-2.6zM226.3 40.6l10.2 2.6h-10.2z"/>
<path d="M238 42.3l2.1 2.2v-2.2zM238 42.3l2.1 2.2h-2.1z"/>
<path d="M46.2 198.9v.5l11.1-.5zM46.2 199.4l11.1-.5-.5 .5zM57.3 198.9l-.5 .5 .5 46.9zM56.8 199.4l.5 46.9-.5-.5zM46 246.3h11.3l-.5-.5zM46 246.3l.4-.5h10.4zM46 199.2v47.1l.4-.5zM46 199.2h.4v46.6z"/>
<path d="M47.5 200l.3 .5v-.6zM47.5 200l.3 .5-.6-.3zM47.2 200.2l-.1 .3h.7z"/>
<path d="M33.5 219.1h10.6v-.9zM33.5 218.2h10.6l-10.6 .9z"/>
<path d="M47.1 200.5l.1 .4 .6-.4zM47.2 200.9l.6-.4-.3 .7zM47.8 200.5l-.3 .7 .3 .1z"/>
<path d="M47.8 200.5v.8l.4-.1zM47.8 200.5l.6 .4-.2 .3zM47.8 200.5l.6 .4 .1-.4z"/>
<path d="M47.8 200.5h.7l-.1-.3zM48.2 200l.2 .2-.6 .3zM47.8 199.9v.6l.4-.5z"/>
<path d="M200 216.8l.1 .3 .3-.3zM200.1 217.1l.3-.3-.2 .4zM200.4 216.8l-.2 .4 .2 .1z"/>
<path d="M200.2 216.5l.2 .3v-.4zM200.2 216.5l.2 .3-.3-.2zM200.1 216.6l-.1 .2h.4z"/>
<path d="M200.4 216.8v.5l.2-.1zM200.4 216.8l.4 .3-.2 .1zM200.4 216.8l.4 .3 .1-.3z"/>
<path d="M200.4 216.8h.5l-.1-.2zM200.6 216.5l.2 .1-.4 .2zM200.4 216.4v.4l.2-.3z"/>
<path d="M212.5 216.8l.1 .3 .4-.3zM212.6 217.1l.4-.3-.2 .4zM213 216.8l-.2 .4 .2 .1z"/>
<path d="M212.8 216.5l.2 .3v-.4zM212.8 216.5l.2 .3-.4-.2zM212.6 216.6l-.1 .2h.5z"/>
<path d="M213 216.8v.5l.2-.1zM213 216.8l.3 .3-.1 .1zM213 216.8l.3 .3 .1-.3z"/>
<path d="M213 216.8h.4l-.1-.2zM213.2 216.5l.1 .1-.3 .2zM213 216.4v.4l.2-.3z"/>
<path d="M224.6 216.8l.1 .3 .4-.3zM224.7 217.1l.4-.3-.2 .4zM225.1 216.8l-.2 .4 .2 .1z"/>
<path d="M224.9 216.5l.2 .3v-.4zM224.9 216.5l.2 .3-.4-.2zM224.7 216.6l-.1 .2h.5z"/>
<path d="M225.1 216.8v.5l.2-.1zM225.1 216.8l.4 .3-.2 .1zM225.1 216.8l.4 .3v-.3z"/>
<path d="M225.1 216.8h.4v-.2zM225.3 216.5l.2 .1-.4 .2zM225.1 216.4v.4l.2-.3z"/>
<path d="M236.2 216.8l.1 .3 .4-.3zM236.3 217.1l.4-.3-.2 .4zM236.7 216.8l-.2 .4 .2 .1z"/>
<path d="M236.5 216.5l.2 .3v-.4zM236.5 216.5l.2 .3-.4-.2zM236.3 216.6l-.1 .2h.5z"/>
<path d="M236.7 216.8v.5l.2-.1zM236.7 216.8l.4 .3-.2 .1zM236.7 216.8l.4 .3v-.3z"/>
<path d="M236.7 216.8h.4v-.2zM236.9 216.5l.2 .1-.4 .2zM236.7 216.4v.4l.2-.3z"/>
<path d="M246.7 216.8v.3l.4-.3zM246.7 217.1l.4-.3-.2 .4zM247.1 216.8l-.2 .4 .2 .1z"/>
<path d="M246.9 216.5l.2 .3v-.4zM246.9 216.5l.2 .3-.4-.2zM246.7 216.6v.2h.4z"/>
<path d="M247.1 216.8v.5l.2-.1zM247.1 216.8l.4 .3-.2 .1zM247.1 216.8l.4 .3 .1-.3z"/>
<path d="M247.1 216.8h.5l-.1-.2zM247.3 216.5l.2 .1-.4 .2zM247.1 216.4v.4l.2-.3z"/>
<path d="M257.2 216.8v.3l.4-.3zM257.2 217.1l.4-.3-.2 .4zM257.6 216.8l-.2 .4 .2 .1z"/>
<path d="M257.4 216.5l.2 .3v-.4zM257.4 216.5l.2 .3-.4-.2zM257.2 216.6v.2h.4z"/>
<path d="M257.6 216.8v.5l.2-.1zM257.6 216.8l.4 .3-.2 .1zM257.6 216.8l.4 .3 .1-.3z"/>
<path d="M257.6 216.8h.5l-.1-.2zM257.8 216.5l.2 .1-.4 .2zM257.6 216.4v.4l.2-.3z"/>
</g>
<g font-size="7.1">
<text x="287.2" y="262.8">CHECKED</text>
<text x="286.8" y="272">ENGINEER</text>
</g>
<text font-size="7" x="107.2" y="175.6" transform="rotate(-90 107.2 175.6)">ATtiny4313</text>
<g font-size="6.6">
<text x="286.5" y="252.9">PREPARED</text>
<text x="341.1" y="253.3">2022/02/08</text>
<text x="310.1" y="263.5">S. MATTINGLY</text>
</g>
<g font-size="5.1">
<text x="62.6" y="197.2">5V</text>
<text x="85.7" y="196.1">5V</text>
<text x="270" y="209.6">5V</text>
</g>
<text font-size="4.8" x="47.4" y="196.7">J42</text>
<text font-size="4.4" x="358.4" y="15.9">REV</text>
<g font-size="4">
<text x="359.1" y="19.1">00</text>
<text x="362.7" y="22.6" transform="rotate(-90 362.7 22.6)">01</text>
<text x="419.1" y="19.4">SDM</text>
</g>
<text font-size="3.8" x="11.7" y="219.8">CABLE_019</text>
<g font-size="3.7">
<text x="115.7" y="14.6">U9</text>
<text x="101.9" y="129">U8</text>
</g>
<g font-size="2.8">
<text x="151.6" y="117.2">R9</text>
<text x="177.8" y="118.5">Q1</text>
<text x="150.3" y="120.2">150W</text>
<text x="151.1" y="130.8">R10</text>
<text x="53.5" y="135.7">R1</text>
<text x="58.6" y="136">150W</text>
<text x="150" y="134.4">150W</text>
<text x="190.9" y="132.6">Q2</text>
<text x="69.4" y="141.4">R2</text>
<text x="74.8" y="141.6">150W</text>
<text x="53" y="146.6">R3</text>
<text x="58.6" y="146.7">150W</text>
<text x="149.5" y="147.9">150W</text>
<text x="150.9" y="144.6">R11</text>
<text x="203.4" y="146.2">Q3</text>
<text x="69.7" y="151.8">R4</text>
<text x="74.8" y="151.9">150W</text>
<text x="53.3" y="156.8">R5</text>
<text x="58.6" y="157">150W</text>
<text x="150.9" y="158.2">R12</text>
<text x="215.5" y="160.5">Q4</text>
<text x="52.3" y="167.4">R7</text>
<text x="58.6" y="167.2">150W</text>
<text x="69.6" y="162.1">R6</text>
<text x="74.8" y="162.1">150W</text>
<text x="149.7" y="162.2">150W</text>
<text x="69.1" y="172.2">R8</text>
<text x="74.8" y="172.4">150W</text>
<text x="150.1" y="171.6">R13</text>
<text x="227.1" y="173.9">Q5</text>
<text x="149.3" y="175.7">150W</text>
<text x="150.5" y="185.5">R14</text>
<text x="149.3" y="189.6">150W</text>
<text x="237.5" y="187.9">Q6</text>
<text x="150.1" y="200.9">R15</text>
<text x="248.1" y="202.6">Q7</text>
<text x="148.6" y="204.3">150W</text>
</g>
<g font-size="2.3">
<text x="165.6" y="70.6" transform="rotate(-90 165.6 70.6)">RLED4</text>
<text x="128.2" y="77.9" transform="rotate(-90 128.2 77.9)">SegA &amp; RLED1</text>
<text x="138.5" y="77.6" transform="rotate(-90 138.5 77.6)">SegB &amp; RLED2</text>
<text x="148.7" y="77.5" transform="rotate(-90 148.7 77.5)">NC</text>
<text x="159" y="77.4" transform="rotate(-90 159 77.4)">Button 1-2</text>
<text x="168.8" y="77.9" transform="rotate(-90 168.8 77.9)">Button 1-1</text>
<text x="189.6" y="77.7" transform="rotate(-90 189.6 77.7)">NC</text>
<text x="199.9" y="77.3" transform="rotate(-90 199.9 77.3)">NC</text>
<text x="210.1" y="77.6" transform="rotate(-90 210.1 77.6)">Digit 5 Anode</text>
<text x="230.6" y="77.9" transform="rotate(-90 230.6 77.9)">Digit 2 Anode</text>
<text x="240.8" y="77.7" transform="rotate(-90 240.8 77.7)">Digit 1 Anode</text>
<text x="124.3" y="80.6" transform="rotate(-90 124.3 80.6)">SegC &amp; GLED1</text>
<text x="134.6" y="80.4" transform="rotate(-90 134.6 80.4)">SegD &amp; GLED2</text>
<text x="144.7" y="80.5" transform="rotate(-90 144.7 80.5)">SegE &amp; RLED3</text>
<text x="155" y="80.7" transform="rotate(-90 155 80.7)">SegF &amp; GLED3</text>
<text x="165.6" y="80.4" transform="rotate(-90 165.6 80.4)">SegG &amp;</text>
<text x="175.2" y="80" transform="rotate(-90 175.2 80)">Button 2-2</text>
<text x="179.3" y="78.2" transform="rotate(-90 179.3 78.2)">NC</text>
<text x="185.4" y="80.7" transform="rotate(-90 185.4 80.7)">GLED4 &amp; DP</text>
<text x="195.7" y="79.6" transform="rotate(-90 195.7 79.6)">Button 2-1</text>
<text x="206.1" y="80.9" transform="rotate(-90 206.1 80.9)">NC</text>
<text x="216.2" y="80" transform="rotate(-90 216.2 80)">Digit 4 Anode</text>
<text x="219.9" y="78.2" transform="rotate(-90 219.9 78.2)">Digit 3 Anode</text>
<text x="226.2" y="80.8" transform="rotate(-90 226.2 80.8)">Digit 6 Anode</text>
<text x="236.5" y="80.4" transform="rotate(-90 236.5 80.4)">LEDs Anode</text>
</g>
<text font-size="1.5" x="375.1" y="7.7">1300</text>
<g font-size="1.4">
<text x="137.8" y="43.9">DP</text>
<text x="157.8" y="43.9">DP</text>
<text x="177.9" y="43.9">DP</text>
<text x="197.9" y="43.9">DP</text>
<text x="218" y="43.9">DP</text>
<text x="238.1" y="43.9">DP</text>
<text x="136.4" y="53.8">Button1</text>
<text x="160.9" y="51.5">R1</text>
<text x="173.8" y="51.4">R2</text>
<text x="186.4" y="51.3">R3</text>
<text x="199.3" y="51.4">R4</text>
<text x="220.8" y="53.7">Button2</text>
<text x="160.9" y="59">G1</text>
<text x="173.7" y="58.9">G2</text>
<text x="186.3" y="59.1">G3</text>
<text x="199.2" y="58.9">G4</text>
</g>
</svg>
